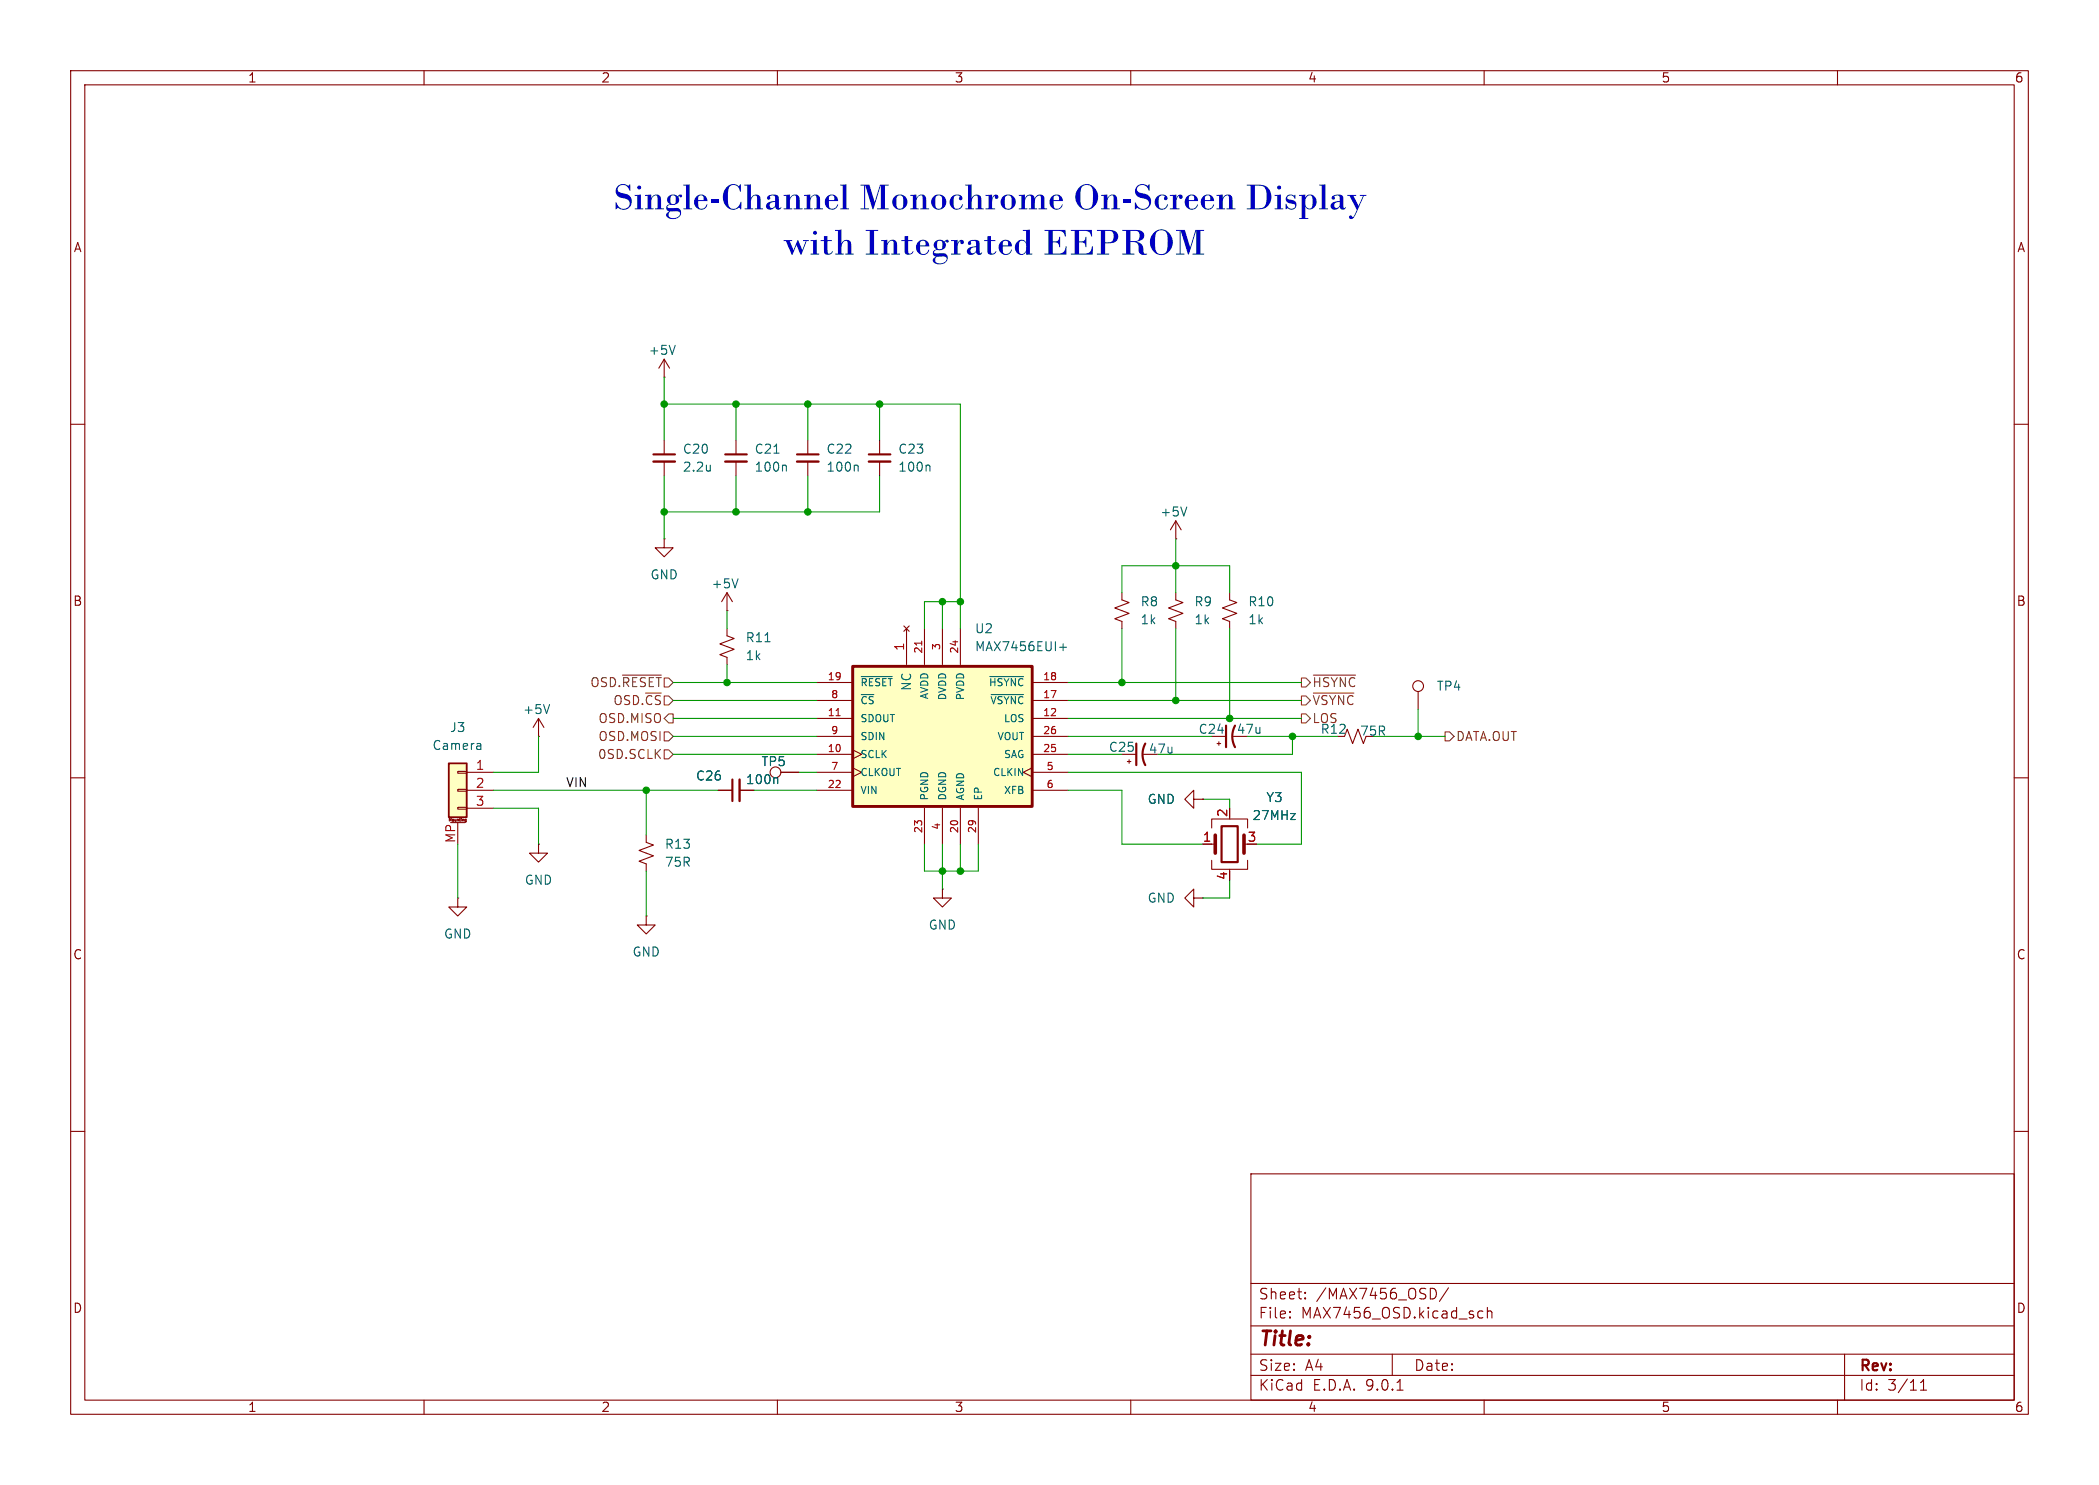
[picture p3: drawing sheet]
<svg xmlns="http://www.w3.org/2000/svg" width="297mm" height="210mm" viewBox="0 0 297 210" stroke-linecap="round" stroke-linejoin="round" font-family="sans-serif">
<g fill="none" stroke="#840000" stroke-width=".15">
<path d="M10 10h277v190h-277zM12 12h273v186h-273zM60 10v2M110 10v2M160 10v2M210 10v2M260 10v2M10 60h2M94 76.2v1.3h1.2l-1.2 1.2-1.3-1.2h1.3M94 76.2h.1M104.1 62.2v2.1M104.1 65.3v2"/>
<path d="M285 60h2M102.9 86.4h.1M102.9 83.8l-.8 1.3M102.9 83.8l.7 1.3M102.9 83.8v2.6M158.7 83.8v1l1.1 .4-2.1 .8 2.1 .7-2.1 .8 1 .4v1M10 110h2M285 110h2M168.9 127v-1.3l-1.3 1.3 1.3 1.3v-1.3h1.3M170.2 127h.1M10 160h2M177 166h108v32h-108z"/>
<path d="M285 160h2M60 198v2M110 198v2M160 198v2M177 194.5h108M177 191.5h108M177 187.5h108M177 181.5h108M182.5 186.3h.1l-.1 .1M182.5 186.3v.1M182.5 185.5v.1M182.5 185.5h.1l-.1 .1"/>
<path d="M184.7 183.6v.1M184.7 183.6h-.1l.1 .1M184.7 182.8v.1M184.7 182.8h-.1l.1 .1M197 191.5v3M197.7 196.6h.8M203 182.3a.93 .93 0 0 1 0 1.3M205 182.1l-1.3 2M209.4 185.4l.4 .1M209.8 186.3l-.4 .1M210 198v2M210.5 185.5a.37 .37 0 0 1 .6 .1v.8"/>
<path d="M210.5 184.9v1.5M260 198v2M261 191.5v6.5M271.7 196.6h.9M271.7 195.5l.5-.4v1.5"/>
</g>
<path d="M102.6 64.3h3.1" fill="none" stroke="#840000" stroke-width=".3"/>
<path d="M102.6 65.3h3.1" fill="none" stroke="#840000" stroke-width=".33"/>
<path d="M109.5 64.1h.7M111.1 65.8l.2 .2v.6M104.4 81.9l-.4 1.2" fill="none" stroke="#006464" stroke-width=".15"/>
<path d="M120.6 94.2h25.4v19.8h-25.4z" fill="#ffffc2"/>
<path d="M120.6 94.2h25.4v19.8h-25.4z" fill="none" stroke="#840000" stroke-width=".41"/>
<g fill="none" stroke="#840000" stroke-width=".15">
<path d="M94 53.3h.1M94 50.8l-.8 1.3M94 50.8l.7 1.3M94 50.8v2.5M94 62.2v2.1M94 65.3v2M114.3 62.2v2.1M114.3 65.3v2M124.5 62.2v2.1M124.5 65.3v2M166.4 76.2h.1M166.4 73.7l-.8 1.2"/>
<path d="M166.4 73.7l.7 1.2M166.4 73.7v2.5M115.6 96.5h5M115.6 99.1h5M127.9 88.5l.8 .8M128.3 88.9v5.1M128.7 88.5l-.8 .8M130.8 88.9v5.1M133.3 88.9v5.1M135.9 88.9v5.1M146 96.5h5.1M146 99.1h5.1"/>
<path d="M166.4 83.8v1l1 .4-2 .8 2 .7-2 .8 1 .4v1M174 83.8v1l1 .4-2 .8 2 .7-2 .8 1 .4v1M200.7 97.8v2.5M76.2 104.1h.1M76.2 101.6l-.8 1.3M76.2 101.6l.8 1.3M76.2 101.6v2.5M91.4 118.1v1l1.1 .4-2.1 .8 2.1 .7-2.1 .8 1 .4v1M115.6 101.6h5M115.6 104.1h5M115.6 106.7h5M115.6 109.2h5"/>
<path d="M115.6 111.8h5M120.6 106l1.3 .7-1.3 .6M120.6 108.6l1.3 .6-1.3 .7M130.8 114.3v5.1M133.3 114.3v5.1M135.9 114.3v5.1M138.4 114.3v5.1M146 108.6l-1.2 .6 1.2 .7M146 101.6h5.1M146 104.1h5.1M146 106.7h5.1M146 109.2h5.1"/>
<path d="M146 111.8h5.1M158.7 106.7h2.1M159.5 107.7h.5M159.8 107.4v.6M161.8 106.7h2M168.9 113v-1.2l-1.3 1.2 1.3 1.3v-1.3h1.3M170.2 113h.1M170.2 119.4h1.8M171.4 117.1v-1.3h5.1v1.3M171.4 104.1h2.1M172.2 105.2h.5M172.5 104.9v.5"/>
<path d="M190.2 104.1l.4-1 .8 2.1 .8-2.1 .7 2.1 .4-1.1M64.8 127v1.3h1.2l-1.2 1.2-1.3-1.2h1.3M64.8 127h.1M133.3 125.7v1.3h1.3l-1.3 1.3-1.2-1.3h1.2M133.3 125.7h.1M171.4 121.7v1.2h5.1v-1.2M174 122.9v.3"/>
<circle cx="200.7" cy="97" r=".76"/>
</g>
<g fill="none" stroke="#006464" stroke-width=".15">
<path d="M95.5 48.8l-.4 1.3M100.5 65.8v.8M100.5 66.5l-.1 .1M121.2 65.8l.2 .2v.6M131.4 65.8l.2 .2v.6M167.9 71.7l-.4 1.3M77.8 99.6l-.5 1.3M121.9 95.7h4.4M121.9 98.2h1.7M140.1 95.7h4.7M140.2 98.2h4.6M149.9 91.5h1"/>
<path d="M150.4 91.1v.9"/>
</g>
<path d="M130.4 90.7v.5M118.3 101.2h.6" fill="none" stroke="#a90000" stroke-width=".15"/>
<path d="M92.5 64.3h3M112.8 64.3h3M122.9 64.3h3.1M160.8 105.2v3M162.1 105.2a3.2 3.2 0 0 0 0 3M172.8 116.8h2.3v5.1h-2.3zM173.5 102.6v3.1M174.8 102.6a3.2 3.2 0 0 0 0 3.1" fill="none" stroke="#840000" stroke-width=".3"/>
<path d="M92.5 65.3h3M112.8 65.3h3M122.9 65.3h3.1" fill="none" stroke="#840000" stroke-width=".33"/>
<path d="M172 118.1v2.6M176 118.1v2.6" fill="none" stroke="#840000" stroke-width=".51"/>
<path d="M63.5 108h2.5v7.6h-2.5z" fill="#ffffc2"/>
<path d="M63.5 108h2.5v7.6h-2.5z" fill="none" stroke="#840000" stroke-width=".25"/>
<g fill="none" stroke="#840000" stroke-width=".15">
<path d="M102.9 88.9v1l1 .4-2 .8 2 .7-2 .8 1 .4v1M63.6 116.1v-.4l.1 .3 .1-.3v.4M63.8 116.3h2M64.8 109.1h1.2v.2h-1.2zM64.8 111.6h1.2v.3h-1.2zM64.8 114.2h1.2v.2h-1.2zM64.8 116.3v3.1M65.1 115.7v.4M65.3 115.8h.1M65.3 115.7v.1M65.8 116.1h.1M65.8 115.9v.2"/>
<path d="M65.8 116.1h.2M65.8 115.9h.1M65.8 115.9h.2M66 115.9v.3h-.2M66 109.2h3.8M66 111.8h3.8M66 114.3h3.8M76.2 119.4v1.3h1.3l-1.3 1.2-1.3-1.2h1.3M76.2 119.4h.1M101.6 111.8h2M104.6 111.8h2.1M110.5 109.2h2.5"/>
<path d="M170.2 113h.1M170.2 119.4h1.2M91.4 129.5v1.3h1.3l-1.3 1.3-1.2-1.3h1.2M91.4 129.5h.1"/>
<circle cx="109.7" cy="109.2" r=".76"/>
</g>
<path d="M108.2 90.7h.8M67.9 105.1l.1 .2v.7M68 105.9l-.1 .1M68 105.4l-.1 .1M109.9 110l.1 .2v.6" fill="none" stroke="#006464" stroke-width=".15"/>
<path d="M103.6 110.2v3.1" fill="none" stroke="#840000" stroke-width=".3"/>
<path d="M104.6 110.2v3.1" fill="none" stroke="#840000" stroke-width=".33"/>
<path d="M88.1 95.5h5.5M184.1 98.4h.7l.6 .7-.6 .6h-.7zM184.1 95.9h.7l.6 .6-.6 .7h-.7zM185.8 98h5.8M185.8 95.5h6M94 106h.6l.6 .7-.6 .6h-.6zM94 103.5h.6l.6 .6-.6 .7h-.6zM94.6 101h.6v1.2h-.6l-.6-.6zM184.1 101h.7l.6 .6-.6 .6h-.7zM204.5 103.5h.6l.6 .6-.6 .7h-.6z" fill="none" stroke="#725600" stroke-width=".15"/>
<g fill="none" stroke="#009600" stroke-width=".15">
<path d="M94 57.2h41.9v31.7M94 53.3v8.9M104.1 57.2v5M114.3 57.2v5M124.5 57.2v5M94 67.3v8.9M104.1 67.3v5.1M114.3 67.3v5.1M124.5 67.3v5.1h-30.5M166.4 76.2v7.6M95.2 99.1h20.4M95.2 96.5h20.4"/>
<path d="M102.9 86.4v2.5M102.9 94v2.5M133.3 85.1v3.8M135.9 85.1h-5.1v3.8M151.1 99.1h33M151.1 96.5h33M158.7 83.8v-3.8h15.3v3.8M158.7 88.9v7.6M166.4 88.9v10.2M174 88.9v12.7M64.8 119.4v7.6M69.8 111.8h31.8"/>
<path d="M69.8 114.3h6.4v5.1M76.2 104.1v5.1h-6.4M91.4 111.8v6.3M95.2 106.7h20.4M95.2 101.6h20.4M95.2 104.1h20.4M106.7 111.8h8.9M113 109.2h2.6M130.8 119.4v3.8h7.6v-3.8M133.3 119.4v6.3M135.9 119.4v3.8M151.1 111.8h7.6v7.6h11.5"/>
<path d="M151.1 109.2h33v10.2h-6.3M151.1 106.7h7.6M151.1 101.6h33M151.1 104.1h20.3M170.2 113h3.8v1.3M176.5 104.1h12.7M182.9 104.1v2.6h-19.1M194.3 104.1h10.2M200.7 100.3v3.8M91.4 123.2v6.3M174 124.5v2.5h-3.8"/>
</g>
<g fill="#009600" stroke="#009600" stroke-width=".15">
<circle cx="133.3" cy="85.1" r=".46"/>
<circle cx="135.9" cy="85.1" r=".46"/>
<circle cx="133.3" cy="123.2" r=".46"/>
<circle cx="135.9" cy="123.2" r=".46"/>
<circle cx="166.4" cy="80" r=".46"/>
<circle cx="104.1" cy="57.2" r=".46"/>
<circle cx="114.3" cy="57.2" r=".46"/>
<circle cx="124.5" cy="57.2" r=".46"/>
<circle cx="94" cy="57.2" r=".46"/>
<circle cx="114.3" cy="72.4" r=".46"/>
<circle cx="104.1" cy="72.4" r=".46"/>
<circle cx="94" cy="72.4" r=".46"/>
<circle cx="158.7" cy="96.5" r=".46"/>
<circle cx="166.4" cy="99.1" r=".46"/>
<circle cx="174" cy="101.6" r=".46"/>
<circle cx="182.9" cy="104.1" r=".46"/>
<circle cx="200.7" cy="104.1" r=".46"/>
<circle cx="91.4" cy="111.8" r=".46"/>
<circle cx="102.9" cy="96.5" r=".46"/>
</g>
<g font-size="5.3" fill="#0000c2">
<text x="86.8" y="31.2">Single-ChannelMonochromeOn-ScreenDisplay</text>
<text x="110.8" y="37.6">with Integrated EEPROM</text>
</g>
<text font-size="2.8" fill="#840000" x="178" y="190.9">Title:</text>
<g font-size="2.1" fill="#840000">
<text x="178" y="184">Sheet:</text>
<text x="186.2" y="184">/MAX7456_OSD/</text>
<text x="178" y="186.7">File:</text>
<text x="184.1" y="186.7">MAX7456_OSD.kicad_sch</text>
<text x="178" y="196.9">KiCad</text>
<text x="178" y="194.1">Size:</text>
<text x="184.7" y="194.1">A4</text>
<text x="185.7" y="196.9">E.D.A.</text>
<text x="193.3" y="196.9">9.0.1</text>
<text x="200" y="194.1">Date:</text>
<text x="263" y="194.3">Rev:</text>
<text x="263" y="196.9">Id:</text>
<text x="267.1" y="196.9">3/11</text>
</g>
<g font-size="1.8" fill="#840000">
<text x="35" y="11.9">1</text>
<text x="85" y="11.9">2</text>
<text x="135" y="11.9">3</text>
<text x="185" y="11.9">4</text>
<text x="235" y="11.9">5</text>
<text x="285" y="11.9">6</text>
<text x="10.3" y="35.9">A</text>
<text x="285.3" y="35.9">A</text>
<text x="10.3" y="85.9">B</text>
<text x="285.3" y="85.9">B</text>
<text x="10.3" y="135.9">C</text>
<text x="285.3" y="135.9">C</text>
<text x="10.3" y="185.9">D</text>
<text x="285.3" y="185.9">D</text>
<text x="35" y="199.9">1</text>
<text x="85" y="199.9">2</text>
<text x="135" y="199.9">3</text>
<text x="185" y="199.9">4</text>
<text x="235" y="199.9">5</text>
<text x="285" y="199.9">6</text>
</g>
<g font-size="1.8" fill="#006464">
<text x="91.7" y="50.4">+5V</text>
<text x="96.5" y="64.4">C20</text>
<text x="106.7" y="64.4">C21</text>
<text x="116.8" y="64.4">C22</text>
<text x="127" y="64.4">C23</text>
<text x="96.5" y="66.9">2.2u</text>
<text x="106.7" y="66.9">100n</text>
<text x="116.8" y="66.9">100n</text>
<text x="127" y="66.9">100n</text>
<text x="164.1" y="73.3">+5V</text>
<text x="91.9" y="82.1">GND</text>
<text x="100.6" y="83.4">+5V</text>
<text x="137.9" y="89.8">U2</text>
<text x="161.3" y="86">R8</text>
<text x="161.3" y="88.5">1k</text>
<text x="168.9" y="86">R9</text>
<text x="168.9" y="88.5">1k</text>
<text x="176.5" y="86">R10</text>
<text x="176.5" y="88.5">1k</text>
<text x="105.4" y="91">R11</text>
<text x="105.4" y="93.6">1k</text>
<text x="137.9" y="92.3">MAX7456EUI+</text>
<text x="73.9" y="101.2">+5V</text>
<text x="129.1" y="97.8" transform="rotate(-90 129.1 97.8)">NC</text>
<text x="203.2" y="97.9">TP4</text>
<text x="61.1" y="106.3">Camera</text>
<text x="63.6" y="103.7">J3</text>
<text x="156.8" y="106.5">C25</text>
<text x="162.5" y="106.8">47u</text>
<text x="169.5" y="104">C24</text>
<text x="174.9" y="104">47u</text>
<text x="192.4" y="104.2">75R</text>
<text x="98.4" y="110.6">C26</text>
<text x="105.5" y="111.1">100n</text>
<text x="107.6" y="108.6">TP5</text>
<text x="162.3" y="113.9">GND</text>
<text x="179.1" y="113.6">Y3</text>
<text x="177.1" y="116.2">27MHz</text>
<text x="74.2" y="125.3">GND</text>
<text x="94" y="120.2">R13</text>
<text x="94" y="122.8">75R</text>
<text x="131.3" y="131.7">GND</text>
<text x="162.3" y="127.9">GND</text>
<text x="62.7" y="132.9">GND</text>
<text x="89.4" y="135.5">GND</text>
</g>
<g font-size="1.8" fill="#a90000">
<text x="128" y="92.1" transform="rotate(-90 128 92.1)">1</text>
<text x="67.2" y="109">1</text>
<text x="67.2" y="111.5">2</text>
<text x="64.5" y="119.3" transform="rotate(-90 64.5 119.3)">MP</text>
<text x="67.2" y="114">3</text>
<text x="170.1" y="119.1">1</text>
<text x="173.7" y="115.6" transform="rotate(-90 173.7 115.6)">2</text>
<text x="176.5" y="119.1">3</text>
<text x="173.7" y="124.5" transform="rotate(-90 173.7 124.5)">4</text>
</g>
<g font-size="1.8" fill="#725600">
<text x="83.4" y="97.4">OSD.~{RESET}</text>
<text x="86.7" y="99.9">OSD.~{CS}</text>
<text x="185.6" y="99.9">~{VSYNC}</text>
<text x="185.6" y="97.4">~{HSYNC}</text>
<text x="84.5" y="107.5">0SD.SCLK</text>
<text x="84.6" y="102.5">OSD.MISO</text>
<text x="84.6" y="105">OSD.MOSI</text>
<text x="185.6" y="102.5">LOS</text>
<text x="186.8" y="104">R12</text>
<text x="205.9" y="105">DATA.OUT</text>
</g>
<text font-size="1.8" fill="#0f0f0f" x="80" y="111.4">VIN</text>
<g font-size="1.4" fill="#a90000">
<text x="130.6" y="92.5" transform="rotate(-90 130.6 92.5)">21</text>
<text x="133.1" y="92.1" transform="rotate(-90 133.1 92.1)">3</text>
<text x="135.6" y="92.5" transform="rotate(-90 135.6 92.5)">24</text>
<text x="117" y="96.3">19</text>
<text x="117" y="101.3">11</text>
<text x="117.5" y="98.8">8</text>
<text x="147.5" y="96.3">18</text>
<text x="147.5" y="98.8">17</text>
<text x="147.5" y="101.3">12</text>
<text x="117" y="106.4">10</text>
<text x="117.5" y="103.9">9</text>
<text x="147.5" y="103.9">26</text>
<text x="147.5" y="106.4">25</text>
<text x="117" y="111.5">22</text>
<text x="117.5" y="109">7</text>
<text x="148" y="109">5</text>
<text x="148" y="111.5">6</text>
<text x="130.6" y="117.9" transform="rotate(-90 130.6 117.9)">23</text>
<text x="133.1" y="117.5" transform="rotate(-90 133.1 117.5)">4</text>
<text x="135.6" y="117.9" transform="rotate(-90 135.6 117.9)">20</text>
<text x="138.2" y="117.9" transform="rotate(-90 138.2 117.9)">29</text>
</g>
<g font-size="1.4" fill="#006464">
<text x="121.7" y="97.3">~{RESET}</text>
<text x="121.7" y="99.8">~{CS}</text>
<text x="131.5" y="99" transform="rotate(-90 131.5 99)">AVDD</text>
<text x="134.1" y="99.2" transform="rotate(-90 134.1 99.2)">DVDD</text>
<text x="136.6" y="99.2" transform="rotate(-90 136.6 99.2)">PVDD</text>
<text x="139.8" y="97.3">~{HSYNC}</text>
<text x="140" y="99.8">~{VSYNC}</text>
<text x="121.7" y="102.3">SDOUT</text>
<text x="121.7" y="104.9">SDIN</text>
<text x="121.7" y="107.4">SCLK</text>
<text x="141" y="104.9">VOUT</text>
<text x="141.9" y="102.3">LOS</text>
<text x="141.9" y="107.4">SAG</text>
<text x="121.7" y="110">CLKOUT</text>
<text x="121.7" y="112.5">VIN</text>
<text x="131.5" y="113.3" transform="rotate(-90 131.5 113.3)">PGND</text>
<text x="134.1" y="113.3" transform="rotate(-90 134.1 113.3)">DGND</text>
<text x="136.6" y="113.3" transform="rotate(-90 136.6 113.3)">AGND</text>
<text x="139.2" y="113.3" transform="rotate(-90 139.2 113.3)">EP</text>
<text x="140.4" y="110">CLKIN</text>
<text x="141.9" y="112.5">XFB</text>
</g>
<text font-size=".5" fill="#840000" x="63.3" y="116.4">Mounting</text>
</svg>
